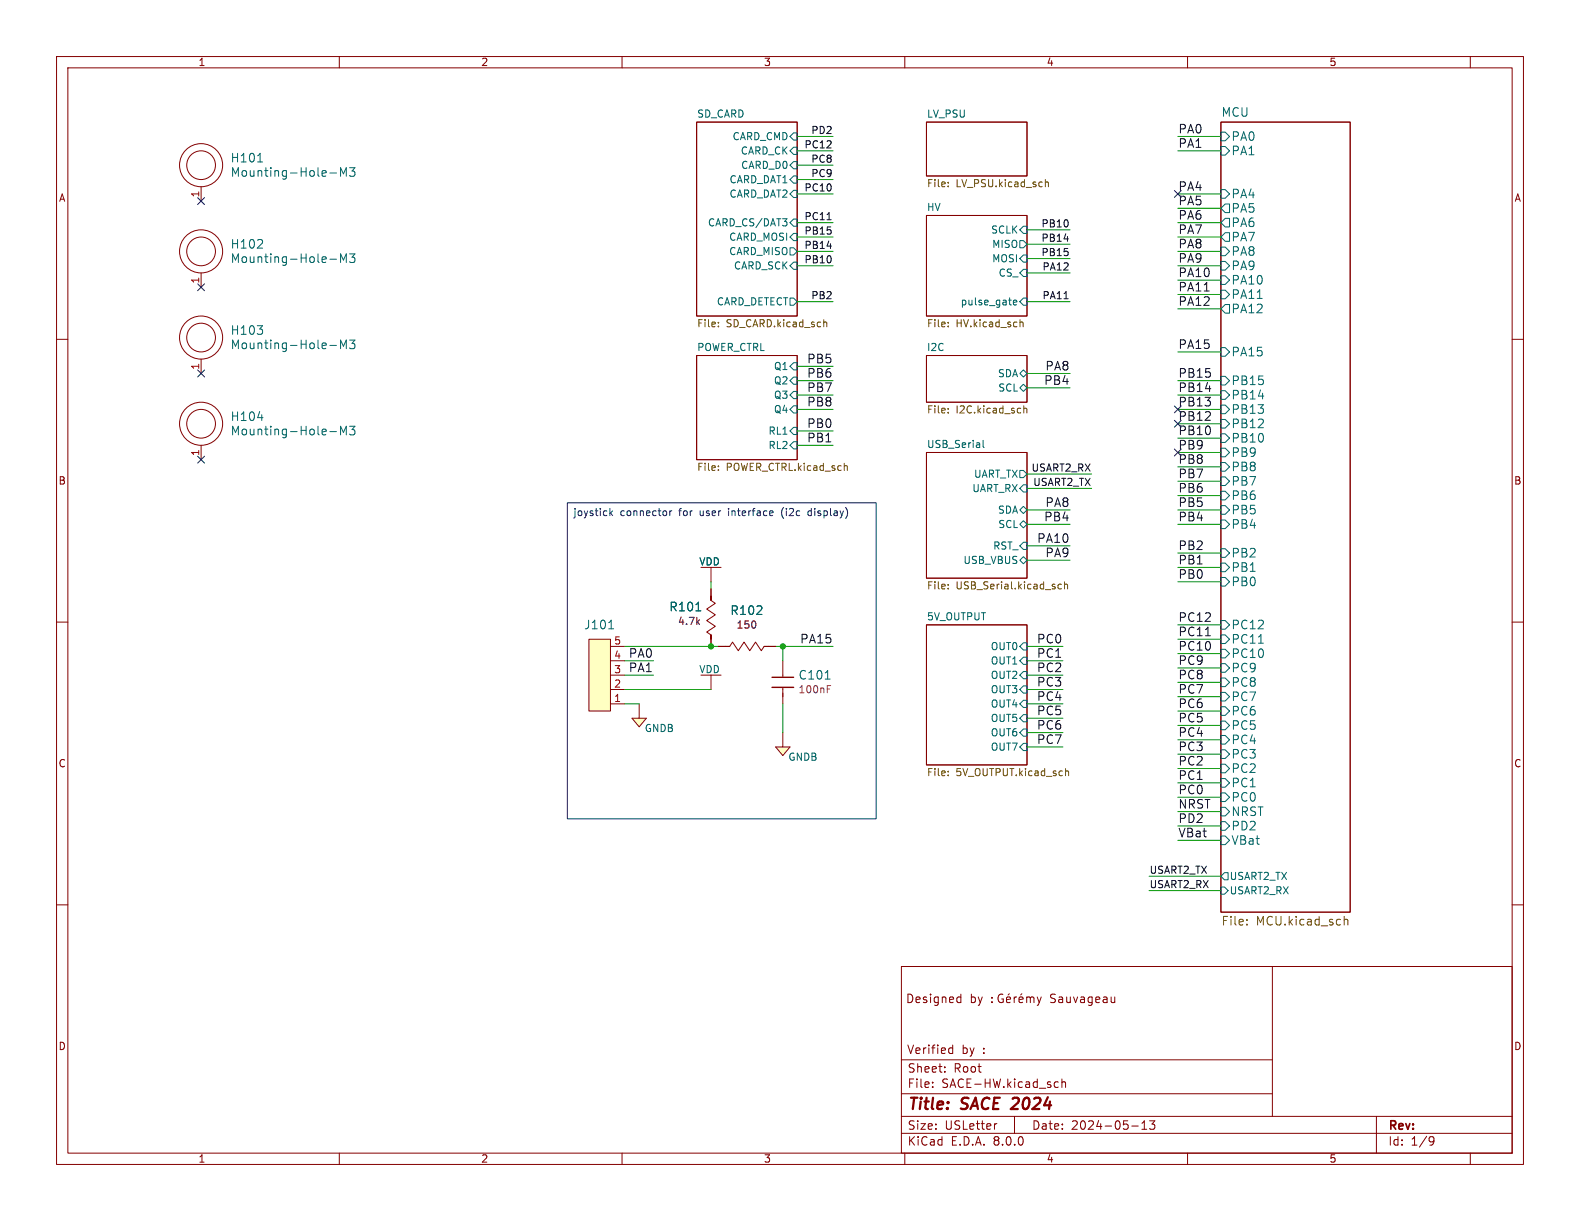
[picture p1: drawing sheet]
<svg xmlns="http://www.w3.org/2000/svg" width="279mm" height="216mm" viewBox="0 0 279 216" stroke-linecap="round" stroke-linejoin="round" font-family="sans-serif">
<g fill="none" stroke="#840000" stroke-width=".18">
<path d="M10 10h259.4v195.9h-259.4zM12 12h255.4v191.9h-255.4zM60 10v2M110 10v2M160 10v2M210 10v2M260 10v2M35.6 33v2.6M123.2 21.6h17.8v34.3h-17.8zM163.8 21.6h17.8v9.5h-17.8zM163.8 38.1h17.8v17.8h-17.8zM215.9 21.6h22.9v139.7h-22.9z"/>
<path d="M10 60h2M35.6 48.3v2.5M267.4 60h2M123.2 62.9h17.8v18.4h-17.8zM163.8 62.9h17.8v8.2h-17.8zM163.8 80h17.8v22.2h-17.8zM10 110h2M127 114.3h1.3M128.3 114.3h.7zM129 114.3l.5-.8 1.1 1.6 1-1.6 1 1.6 1-1.6 1 1.6 .5-.8M135.1 114.3h.8zM135.9 114.3h1.3"/>
<path d="M163.8 110.5h17.8v24.8h-17.8zM267.4 110h2M10 160h2M267.4 160h2M159.4 170.9h108v33h-108zM169.5 176.3l.4 .1M169.9 177.2l-.4 .1M169.9 175.8v1.5M175.4 177.1v.2M175.4 176.4v.1M177.3 175.9a.74 .74 0 0 0-.9 .5 .74 .74 0 0 0 .6 .9l.4-.2v-.5h-.3M178 176.8l.7-.2-.1-.2-.4-.1-.2 .2 .1 .7h.5"/>
<path d="M178.5 175.7l-.2 .2M179.3 176.3v1M179.8 176.3l-.3 .1-.2 .2M180.2 176.8l.7-.2-.1-.2-.4-.1-.2 .2 .1 .7h.5M180.7 175.7l-.2 .2M181.6 176.4l.4-.1 .2 .2M181.6 176.3v1M182.2 176.5l.2-.2 .4 .1v.9M182.2 176.5v.8M183.4 176.3l.4 1M183.8 177.3l-.2 .3-.2 .2M184.1 176.3l-.3 1"/>
<path d="M197.1 177.1l-.4 .2M197.1 176.3v1M225 170.9v26.5M159.4 197.4h108M159.4 193.4h65.6M159.4 187.4h65.6M164.9 192.1v.2M164.9 191.4v.1M167.1 189.4v.2M167.1 188.7v.1M167.9 186.2h.6M167.9 185.4h.6"/>
<path d="M168.5 184.8v1.5M176.3 198.7l-.3 .1M179.4 197.4v3M186.7 191.3l.4 .1M187.1 192.2l-.4 .1M187.8 191.4l.2-.1 .4 .1v.9M187.8 190.8v1.5M200.1 199.1h1.2M201.9 199.7h.9M201.9 198.6l.5-.4v1.5M203.3 198.2h.9l-.5 .6 .4 .1v.6l-.2 .2h-.4l-.2-.2M243.4 197.4v6.5"/>
<path d="M60 203.9v2M110 203.9v2M159.4 200.4h108M160 203.9v2M210 203.9v2M253 201l.5 .1a.99 .99 0 0 1-.4 1.4h-.2M253.6 201.6l-.3 .3h-.3M260 203.9v2"/>
<circle cx="35.6" cy="29.2" r="2.54"/>
<circle cx="35.6" cy="29.2" r="3.8"/>
<circle cx="35.6" cy="44.4" r="2.54"/>
<circle cx="35.6" cy="44.4" r="3.8"/>
</g>
<g fill="none" stroke="#006464" stroke-width=".18">
<path d="M45.6 28.6h.8M58.3 30.6h1.2M60.2 31.2v-1.5l.5 1 .5-1v1.5M61.8 29.7h1l-.5 .5 .4 .2v.6l-.2 .2h-.5l-.2-.2M138.4 38.7h.8l-.5 .5M139.1 39.3v.5M140.3 23.5h.7v1.3h-.7l-.6-.7zM140.3 28.6h.7v1.2h-.7l-.6-.6zM140.3 26h.7v1.3h-.7l-.6-.6zM140.3 33.7h.7v1.2h-.7l-.6-.6zM140.3 31.1h.7v1.3h-.7l-.6-.6zM140.3 38.7h.7v1.3h-.7l-.6-.6z"/>
<path d="M215.9 33.5h.8l.7 .8-.7 .8h-.8zM215.9 23.4h.8l.7 .7-.7 .8h-.8zM215.9 25.9h.8l.7 .8-.7 .7h-.8zM215.9 36.8l.8-.7h.7v1.5h-.7zM216.7 38.6h.7v1.5h-.7l-.8-.7zM45.5 43.9h.9M46.4 42.5v.5M58.3 45.8h1.2M60.2 46.4v-1.5l.5 1.1 .5-1.1v1.5M61.8 44.9h1l-.5 .6 .4 .1v.7l-.2 .1h-.5l-.2-.1M139.7 43.8h.6l.7 .7-.7 .6h-.6zM139.7 52.7h.6l.7 .6-.7 .7h-.6z"/>
<path d="M140.3 41.3h.7v1.2h-.7l-.6-.6zM140.3 46.4h.7v1.2h-.7l-.6-.6zM179.2 53.5l.6-.1-.1-.3h-.3l-.2 .2 .1 .6h.4M180.3 42.5h.7l.6 .7-.6 .6h-.7zM181 40h.6v1.3h-.6l-.7-.7zM181 45.1h.6v1.3h-.6l-.7-.7zM181 47.6h.6v1.3h-.6l-.7-.6zM181 52.7h.6v1.3h-.6l-.7-.7zM215.9 43.7h.8l.7 .8-.7 .7h-.8zM215.9 46.2h.8l.7 .8-.7 .8h-.8zM215.9 48.8h.8l.7 .7-.7 .8h-.8zM215.9 51.3h.8l.7 .8-.7 .7h-.8z"/>
<path d="M215.9 54.6l.8-.8h.7v1.6h-.7zM216.7 41.1h.7v1.6h-.7l-.8-.8zM222.3 52.8h.9M140.3 78.1h.7v1.3h-.7l-.6-.7zM140.3 75.6h.7v1.2h-.7l-.6-.6zM140.3 66.7h.7v1.2h-.7l-.6-.6zM140.3 64.1h.7v1.3h-.7l-.6-.6zM140.3 71.8h.7v1.2h-.7l-.6-.6zM140.3 69.2h.7v1.3h-.7l-.6-.6zM173.8 77.9v1.1l.2 .1M180.3 66l.7-.6 .6 .6-.6 .7zM180.3 68.6l.7-.7 .6 .7-.6 .6z"/>
<path d="M215.9 76.7h.8l.7 .8-.7 .7h-.8zM215.9 74.2h.8l.7 .7-.7 .8h-.8zM215.9 71.6h.8l.7 .8-.7 .8h-.8zM215.9 69.1h.8l.7 .8-.7 .7h-.8zM215.9 66.5h.8l.7 .8-.7 .8h-.8zM215.9 61.5h.8l.7 .7-.7 .8h-.8zM215.9 79.2h.8l.7 .8-.7 .8h-.8zM180.3 83.2h.7l.6 .6-.6 .7h-.7zM180.3 92.7l.7-.6 .6 .6-.6 .6zM180.3 90.2l.7-.7 .6 .7-.6 .6zM180.3 99.1l.7-.7 .6 .7-.6 .6zM181 85.7h.6v1.3h-.6l-.7-.6z"/>
<path d="M181 95.9h.6v1.3h-.6l-.7-.7zM215.9 99.6h.8l.7 .7-.7 .8h-.8zM215.9 97h.8l.7 .8-.7 .8h-.8zM215.9 91.9h.8l.7 .8-.7 .8h-.8zM215.9 89.4h.8l.7 .8-.7 .7h-.8zM215.9 86.9h.8l.7 .7-.7 .8h-.8zM215.9 84.3h.8l.7 .8-.7 .8h-.8zM215.9 81.8h.8l.7 .8-.7 .7h-.8zM181 116.2h.6v1.3h-.6l-.7-.7zM181 118.7h.6v1.3h-.6l-.7-.6zM181 113.7h.6v1.2h-.6l-.7-.6zM215.9 102.1h.8l.7 .8-.7 .7h-.8z"/>
<path d="M215.9 119.9h.8l.7 .8-.7 .7h-.8zM215.9 117.3h.8l.7 .8-.7 .8h-.8zM215.9 114.8h.8l.7 .8-.7 .7h-.8zM215.9 112.3h.8l.7 .7-.7 .8h-.8zM215.9 109.7h.8l.7 .8-.7 .8h-.8zM222.5 113.7h.9M181 123.8h.6v1.3h-.6l-.7-.6zM181 126.4h.6v1.2h-.6l-.7-.6zM181 128.9h.6v1.3h-.6l-.7-.7zM181 131.4h.6v1.3h-.6l-.7-.6zM181 121.3h.6v1.3h-.6l-.7-.7zM215.9 137.7h.8l.7 .7-.7 .8h-.8z"/>
<path d="M215.9 135.1h.8l.7 .8-.7 .8h-.8zM215.9 132.6h.8l.7 .8-.7 .7h-.8zM215.9 130h.8l.7 .8-.7 .8h-.8zM215.9 127.5h.8l.7 .8-.7 .7h-.8zM215.9 125h.8l.7 .7-.7 .8h-.8zM215.9 122.4h.8l.7 .8-.7 .8h-.8zM215.9 147.8h.8l.7 .8-.7 .8h-.8zM215.9 140.2h.8l.7 .8-.7 .7h-.8zM215.9 145.3h.8l.7 .8-.7 .7h-.8zM215.9 142.7h.8l.7 .8-.7 .8h-.8zM215.9 154.9l.6-.6h.7v1.3h-.7zM215.9 156.8h.6l.7 .7-.7 .6h-.6z"/>
</g>
<g fill="none" stroke="#725600" stroke-width=".18">
<path d="M167.7 32.2v.2M167.7 32.9v.1M184.9 31.8v1.2M184.9 32.3l.1-.1h.3l.1 .8M127 57.7v.1M127 57v.1M145.7 57.1l.1-.2 .4 .1v.8M167.7 57v.1M167.7 57.7v.1M180.4 57.1l.2-.2 .3 .1v.8M180.4 56.5v1.3M167.7 72.2v.2"/>
<path d="M167.7 72.9v.1M181 71.8v1.2M181 72.3l.2-.1h.3l.1 .8M127 82.4v.1M127 83.1v.1M149.5 82.3l.3 .2v.7M167.7 104v.1M167.7 103.4v.1M187.7 103.4l-.4-.1-.2 .2 .1 .6h.5M188.2 103.4l.2-.1 .3 .1 .1 .7M188.2 102.9v1.2M167.7 136.4v.1"/>
<path d="M167.7 137v.2M188.4 135.9v1.3M188.4 136.4l.2-.1 .3 .1 .1 .8M220.5 163.4v.2M220.5 162.6v.2M237.7 162v1.6M237.7 162.7l.2-.2 .4 .1 .1 1"/>
</g>
<path d="M137.2 132.1h2.5l-1.3 1.5z" fill="#ffffc2"/>
<path d="M125.7 119.4v2.5M138.4 129.5v2.6h-1.2l1.2 1.5 1.3-1.5h-1.3" fill="none" stroke="#840000" stroke-width=".18"/>
<path d="M111.8 127h2.5l-1.3 1.5z" fill="#ffffc2"/>
<g fill="none" stroke="#840000" stroke-width=".18">
<path d="M35.6 63.5v2.5M125.7 112.3v.7zM125.7 106.2l.8 .5-1.5 1 1.5 1-1.5 1 1.5 1-1.5 1.1 .7 .5M125.7 105.4v.8zM125.7 100.3v2.6M125.7 104.1v1.3M125.7 113v1.3M113 124.5v2.5h-1.2l1.2 1.5 1.3-1.5h-1.3"/>
<circle cx="35.6" cy="59.7" r="2.54"/>
<circle cx="35.6" cy="59.7" r="3.8"/>
</g>
<path d="M58.3 61.1h1.2M60.2 61.7v-1.6l.5 1.1 .5-1.1v1.6M61.8 60.1h1l-.5 .6 .4 .2v.6l-.2 .2h-.5l-.2-.2M123.1 108h.8" fill="none" stroke="#006464" stroke-width=".18"/>
<path d="M104.1 113h3.8v12.7h-3.8z" fill="#ffffc2"/>
<g fill="none" stroke="#840000" stroke-width=".18">
<path d="M35.6 78.7v2.6M104.1 113h3.8v12.7h-3.8zM107.9 119.4h2.6M107.9 116.8h2.6M107.9 114.3h2.6M125.7 104.1v1.3M125.7 113v1.3M127 114.3h1.3M135.9 114.3h1.3M138.4 116.8v2.8M107.9 124.5h2.6M107.9 121.9h2.6"/>
<path d="M138.4 121.7v2.8"/>
<circle cx="35.6" cy="74.9" r="2.54"/>
<circle cx="35.6" cy="74.9" r="3.8"/>
</g>
<path d="M45.6 73.8h.9M58.3 76.3h1.2M60.2 76.9v-1.5l.5 1.1 .5-1.1v1.5M61.8 75.4h1l-.5 .6 .4 .1v.7l-.2 .1h-.5l-.2-.1M107.6 111.2h.9M123.1 108h.8M145.9 120.1h.9" fill="none" stroke="#006464" stroke-width=".18"/>
<path d="M136.5 119.8h3.8M136.5 121.5h3.8" fill="none" stroke="#840000" stroke-width=".25"/>
<path d="M146.3 121.8h.4M146.3 121.2h.6" fill="none" stroke="#840084" stroke-width=".18"/>
<path d="M146.3 38.9h.7M188.2 52.8h.7M213 51.5h.8M213.2 112.4h.8" fill="none" stroke="#0f0f0f" stroke-width=".18"/>
<path d="M100.3 88.9h54.6v55.9h-54.6zM107.9 89.9v1.3M108 90.7l.3 .5M108.3 90.3l-.4 .5M118.4 90.3v.9M118.8 90.3l-.4 .3M136.5 90.3l.2 .3-.6 .2M136.6 91.1l-.1 .1M138.3 90.1l-.1 .5 .1 .7M143.4 90.3l-.4 .1-.1 .2v.5l.5 .1" fill="none" stroke="#0000c2" stroke-width=".18"/>
<g fill="none" stroke="#009600" stroke-width=".18">
<path d="M141 24.1h6.3M141 39.4h6.3M141 29.2h6.3M141 26.7h6.3M141 34.3h6.3M141 31.8h6.3M208.3 36.8h7.6M208.3 24.1h7.6M208.3 39.4h7.6M208.3 26.7h7.6M208.3 34.3h7.6M141 44.5h6.3"/>
<path d="M141 47h6.3M141 53.3h6.3M141 41.9h6.3M181.6 40.6h7.6M181.6 53.3h7.6M181.6 43.2h7.6M181.6 48.3h7.6M181.6 45.7h7.6M208.3 49.5h7.6M208.3 44.5h7.6M208.3 47h7.6M208.3 41.9h7.6"/>
<path d="M208.3 54.6h7.6M208.3 52.1h7.6M141 78.7h6.3M141 76.2h6.3M141 72.4h6.3M141 64.8h6.3M141 67.3h6.3M141 69.9h6.3M181.6 66h7.6M181.6 68.6h7.6M208.3 77.5h7.6M208.3 72.4h7.6"/>
<path d="M208.3 67.3h7.6M208.3 74.9h7.6M208.3 69.9h7.6M208.3 62.2h7.6M181.6 99.1h7.6M181.6 96.5h7.6M181.6 90.2h7.6M181.6 92.7h7.6M181.6 83.8h11.4M181.6 86.4h11.4M208.3 97.8h7.6M208.3 90.2h7.6"/>
<path d="M208.3 92.7h7.6M208.3 87.6h7.6M208.3 82.6h7.6M208.3 85.1h7.6M208.3 80h7.6M110.5 119.4h5.1M110.5 114.3h16.5M110.5 116.8h5.1M125.7 102.9v1.2M137.2 114.3h10.1M138.4 114.3v2.5M181.6 119.4h6.4"/>
<path d="M181.6 114.3h6.4M181.6 116.8h6.4M208.3 118.1h7.6M208.3 115.6h7.6M208.3 110.5h7.6M208.3 113h7.6M208.3 100.3h7.6M208.3 102.9h7.6M110.5 121.9h15.2M110.5 124.5h2.5M138.4 124.5v5M181.6 121.9h6.4"/>
<path d="M181.6 124.5h6.4M181.6 129.5h6.4M181.6 132.1h6.4M181.6 127h6.4M208.3 135.9h7.6M208.3 133.4h7.6M208.3 128.3h7.6M208.3 123.2h7.6M208.3 120.7h7.6M208.3 138.4h7.6M208.3 125.7h7.6M208.3 130.8h7.6"/>
<path d="M203.2 157.5h12.7M203.2 154.9h12.7M208.3 141h7.6M208.3 146.1h7.6M208.3 143.5h7.6M208.3 148.6h7.6"/>
</g>
<g fill="none" stroke="#000084" stroke-width=".18">
<path d="M35 35l1.2 1.2M36.2 35l-1.2 1.2M207.7 33.7l1.2 1.2M208.9 33.7l-1.2 1.2M35 50.2l1.2 1.2M36.2 50.2l-1.2 1.2M35 65.4l1.2 1.2M36.2 65.4l-1.2 1.2M207.7 79.4l1.2 1.2M207.7 74.3l1.2 1.2M207.7 71.8l1.2 1.2M208.9 79.4l-1.2 1.2"/>
<path d="M208.9 74.3l-1.2 1.2M208.9 71.8l-1.2 1.2M35 80.7l1.2 1.2M36.2 80.7l-1.2 1.2"/>
</g>
<g fill="#009600" stroke="#009600" stroke-width=".18">
<circle cx="125.7" cy="114.3" r=".46"/>
<circle cx="138.4" cy="114.3" r=".46"/>
</g>
<g font-size="2.8" fill="#840000">
<text x="160.4" y="196.8">Title:</text>
<text x="170.1" y="196.8">SACE 2024</text>
</g>
<g font-size="2.1" fill="#0f0f0f">
<text x="208.3" y="23.7">PA0</text>
<text x="208.3" y="26.3">PA1</text>
<text x="208.3" y="33.9">PA4</text>
<text x="208.3" y="41.5">PA7</text>
<text x="208.3" y="36.4">PA5</text>
<text x="208.3" y="39">PA6</text>
<text x="208.3" y="46.6">PA9</text>
<text x="208.3" y="44">PA8</text>
<text x="208.3" y="51.7">PA11</text>
<text x="208.3" y="49.1">PA10</text>
<text x="208.3" y="54.2">PA12</text>
<text x="142.7" y="64.4">PB5</text>
<text x="184.8" y="65.6">PA8</text>
<text x="208.3" y="61.8">PA15</text>
<text x="142.7" y="66.9">PB6</text>
<text x="142.7" y="69.4">PB7</text>
<text x="142.7" y="72">PB8</text>
<text x="184.6" y="68.2">PB4</text>
<text x="208.3" y="69.4">PB14</text>
<text x="208.3" y="66.9">PB15</text>
<text x="208.3" y="72">PB13</text>
<text x="142.7" y="75.8">PB0</text>
<text x="208.3" y="74.5">PB12</text>
<text x="208.3" y="77.1">PB10</text>
<text x="142.7" y="78.3">PB1</text>
<text x="208.3" y="79.6">PB9</text>
<text x="208.3" y="82.1">PB8</text>
<text x="184.8" y="89.8">PA8</text>
<text x="208.3" y="89.8">PB5</text>
<text x="208.3" y="87.2">PB6</text>
<text x="208.3" y="84.7">PB7</text>
<text x="184.6" y="92.3">PB4</text>
<text x="208.3" y="92.3">PB4</text>
<text x="183.3" y="96.1">PA10</text>
<text x="184.8" y="98.6">PA9</text>
<text x="208.3" y="99.9">PB1</text>
<text x="208.3" y="97.4">PB2</text>
<text x="208.3" y="102.5">PB0</text>
<text x="141.4" y="113.9">PA15</text>
<text x="183.3" y="113.9">PC0</text>
<text x="208.3" y="112.6">PC11</text>
<text x="208.3" y="110.1">PC12</text>
<text x="111.1" y="119">PA1</text>
<text x="111.1" y="116.4">PA0</text>
<text x="183.3" y="119">PC2</text>
<text x="183.3" y="116.4">PC1</text>
<text x="208.3" y="117.7">PC9</text>
<text x="208.3" y="115.2">PC10</text>
<text x="183.3" y="121.5">PC3</text>
<text x="183.3" y="124">PC4</text>
<text x="208.3" y="122.8">PC7</text>
<text x="208.3" y="120.2">PC8</text>
<text x="208.3" y="125.3">PC6</text>
<text x="183.3" y="129.1">PC6</text>
<text x="183.3" y="126.6">PC5</text>
<text x="183.3" y="131.7">PC7</text>
<text x="208.3" y="130.4">PC4</text>
<text x="208.3" y="127.9">PC5</text>
<text x="208.3" y="135.5">PC2</text>
<text x="208.3" y="132.9">PC3</text>
<text x="208.3" y="138">PC1</text>
<text x="208.3" y="140.6">PC0</text>
<text x="208.3" y="143.1">NRST</text>
<text x="208.3" y="145.6">PD2</text>
<text x="208.3" y="148.2">VBat</text>
</g>
<g font-size="2.1" fill="#006464">
<text x="215.9" y="20.8">MCU</text>
<text x="40.7" y="28.9">H101</text>
<text x="217.7" y="25.1">PA0</text>
<text x="217.7" y="27.7">PA1</text>
<text x="40.7" y="31.5">Mounting-Hole-M3</text>
<text x="217.7" y="35.3">PA4</text>
<text x="217.7" y="37.8">PA5</text>
<text x="217.7" y="40.4">PA6</text>
<text x="40.7" y="44.2">H102</text>
<text x="40.7" y="46.7">Mounting-Hole-M3</text>
<text x="217.7" y="45.4">PA8</text>
<text x="217.7" y="48">PA9</text>
<text x="217.7" y="42.9">PA7</text>
<text x="217.7" y="50.5">PA10</text>
<text x="217.7" y="53.1">PA11</text>
<text x="40.7" y="59.4">H103</text>
<text x="217.7" y="55.6">PA12</text>
<text x="40.7" y="62">Mounting-Hole-M3</text>
<text x="217.7" y="63.2">PA15</text>
<text x="217.7" y="70.8">PB14</text>
<text x="217.7" y="68.3">PB15</text>
<text x="40.7" y="74.7">H104</text>
<text x="40.7" y="77.2">Mounting-Hole-M3</text>
<text x="217.7" y="75.9">PB12</text>
<text x="217.7" y="73.4">PB13</text>
<text x="217.7" y="78.5">PB10</text>
<text x="217.7" y="83.5">PB8</text>
<text x="217.7" y="81">PB9</text>
<text x="217.7" y="88.6">PB6</text>
<text x="217.7" y="86.1">PB7</text>
<text x="217.7" y="93.7">PB4</text>
<text x="217.7" y="91.2">PB5</text>
<text x="217.7" y="101.3">PB1</text>
<text x="217.7" y="98.8">PB2</text>
<text x="217.7" y="103.9">PB0</text>
<text x="103.2" y="111.5">J101</text>
<text x="118.3" y="108.3">R101</text>
<text x="129.1" y="108.9">R102</text>
<text x="217.7" y="111.5">PC12</text>
<text x="217.7" y="119.1">PC9</text>
<text x="217.7" y="116.6">PC10</text>
<text x="217.7" y="114">PC11</text>
<text x="141.1" y="120.4">C101</text>
<text x="217.7" y="124.2">PC7</text>
<text x="217.7" y="121.6">PC8</text>
<text x="217.7" y="131.8">PC4</text>
<text x="217.7" y="129.3">PC5</text>
<text x="217.7" y="126.7">PC6</text>
<text x="217.7" y="136.9">PC2</text>
<text x="217.7" y="134.3">PC3</text>
<text x="217.7" y="142">PC0</text>
<text x="217.7" y="139.4">PC1</text>
<text x="217.7" y="149.6">VBat</text>
<text x="217.7" y="147">PD2</text>
<text x="217.7" y="144.5">NRST</text>
</g>
<g font-size="2.1" fill="#725600">
<text x="215.9" y="164">File:</text>
<text x="222.1" y="164">MCU.kicad_sch</text>
</g>
<g font-size="2.1" fill="#840000">
<text x="160.1" y="177.6">Designed</text>
<text x="171.5" y="177.6">by</text>
<text x="185.5" y="177.6">Sauvageau</text>
<text x="160.3" y="186.6">Verified</text>
<text x="160.4" y="189.9">Sheet:</text>
<text x="168.6" y="189.9">Root</text>
<text x="170" y="186.6">by</text>
<text x="173.8" y="186.6">:</text>
<text x="160.4" y="192.6">File:</text>
<text x="166.5" y="192.6">SACE-HW.kicad_sch</text>
<text x="160.4" y="202.8">KiCad</text>
<text x="160.4" y="200">Size:</text>
<text x="167.1" y="200">USLetter</text>
<text x="168.1" y="202.8">E.D.A.</text>
<text x="175.7" y="202.8">8.0.0</text>
<text x="182.4" y="200">Date:</text>
<text x="189.4" y="200">2024-05-13</text>
<text x="245.4" y="200.2">Rev:</text>
<text x="245.4" y="202.8">Id:</text>
<text x="249.5" y="202.8">1/9</text>
</g>
<g font-size="1.8" fill="#840000">
<text x="35" y="11.9">1</text>
<text x="85" y="11.9">2</text>
<text x="135" y="11.9">3</text>
<text x="185" y="11.9">4</text>
<text x="235" y="11.9">5</text>
<text x="10.3" y="35.9">A</text>
<text x="267.7" y="35.9">A</text>
<text x="10.3" y="85.9">B</text>
<text x="267.7" y="85.9">B</text>
<text x="10.3" y="135.9">C</text>
<text x="267.7" y="135.9">C</text>
<text x="10.3" y="185.9">D</text>
<text x="267.7" y="185.9">D</text>
<text x="35" y="205.8">1</text>
<text x="85" y="205.8">2</text>
<text x="135" y="205.8">3</text>
<text x="185" y="205.8">4</text>
<text x="235" y="205.8">5</text>
</g>
<g font-size="1.8" fill="#006464">
<text x="123.2" y="20.9">SD_CARD</text>
<text x="163.8" y="20.9">LV_PSU</text>
<text x="129.4" y="25">CARD_CMD</text>
<text x="130.9" y="27.5">CARD_CK</text>
<text x="128.9" y="35.2">CARD_DAT2</text>
<text x="128.9" y="32.6">CARD_DAT1</text>
<text x="131" y="30.1">CARD_D0</text>
<text x="125.1" y="40.2">CARD_CS/DAT3</text>
<text x="163.8" y="37.4">HV</text>
<text x="175.2" y="41.5">SCLK</text>
<text x="128.8" y="42.8">CARD_MOSI</text>
<text x="128.8" y="45.3">CARD_MISO</text>
<text x="129.7" y="47.9">CARD_SCK</text>
<text x="175.4" y="44">MISO</text>
<text x="175.4" y="46.6">MOSI</text>
<text x="176.5" y="49.1">CS_</text>
<text x="126.7" y="54.2">CARD_DETECT</text>
<text x="169.8" y="54.2">pulse_gate</text>
<text x="123.2" y="62.2">POWER_CTRL</text>
<text x="136.8" y="65.6">Q1</text>
<text x="163.8" y="62.2">I2C</text>
<text x="136.8" y="68.2">Q2</text>
<text x="136.8" y="70.7">Q3</text>
<text x="176.4" y="66.9">SDA</text>
<text x="176.4" y="69.4">SCL</text>
<text x="135.8" y="77.1">RL1</text>
<text x="136.8" y="73.3">Q4</text>
<text x="135.8" y="79.6">RL2</text>
<text x="163.8" y="79.3">USB_Serial</text>
<text x="171.8" y="87.2">UART_RX</text>
<text x="172.1" y="84.7">UART_TX</text>
<text x="176.4" y="91">SDA</text>
<text x="176.4" y="93.6">SCL</text>
<text x="123.6" y="100.2">VDD</text>
<text x="170.3" y="99.9">USB_VBUS</text>
<text x="175.5" y="97.4">RST_</text>
<text x="163.8" y="109.8">5V_OUTPUT</text>
<text x="123.6" y="119.2">VDD</text>
<text x="175.1" y="117.7">OUT1</text>
<text x="175.1" y="115.2">OUT0</text>
<text x="175.1" y="125.3">OUT4</text>
<text x="175.1" y="122.8">OUT3</text>
<text x="175.1" y="120.2">OUT2</text>
<text x="113.9" y="129.6">GNDB</text>
<text x="175.1" y="127.9">OUT5</text>
<text x="175.1" y="130.4">OUT6</text>
<text x="139.3" y="134.7">GNDB</text>
<text x="175.1" y="132.9">OUT7</text>
<text x="217.4" y="155.8">USART2_TX</text>
<text x="217.4" y="158.3">USART2_RX</text>
</g>
<g font-size="1.8" fill="#0f0f0f">
<text x="143.4" y="23.8">PD2</text>
<text x="142.2" y="26.3">PC12</text>
<text x="143.4" y="28.9">PC8</text>
<text x="142.2" y="33.9">PC10</text>
<text x="143.4" y="31.4">PC9</text>
<text x="142.2" y="39">PC11</text>
<text x="142.2" y="41.6">PB15</text>
<text x="184.1" y="40.3">PB10</text>
<text x="142.2" y="44.1">PB14</text>
<text x="142.2" y="46.6">PB10</text>
<text x="184.1" y="45.4">PB15</text>
<text x="184.1" y="42.8">PB14</text>
<text x="184.2" y="47.9">PA12</text>
<text x="143.4" y="53">PB2</text>
<text x="184.2" y="53">PA11</text>
<text x="182.3" y="83.5">USART2_RX</text>
<text x="182.6" y="86">USART2_TX</text>
<text x="203.2" y="154.6">USART2_TX</text>
<text x="203.2" y="157.1">USART2_RX</text>
</g>
<g font-size="1.8" fill="#a90000">
<text x="35.3" y="35" transform="rotate(-90 35.3 35)">1</text>
<text x="35.3" y="50.2" transform="rotate(-90 35.3 50.2)">1</text>
<text x="35.3" y="65.5" transform="rotate(-90 35.3 65.5)">1</text>
<text x="35.3" y="80.7" transform="rotate(-90 35.3 80.7)">1</text>
<text x="108.5" y="119.1">3</text>
<text x="108.5" y="116.6">4</text>
<text x="108.5" y="114">5</text>
<text x="108.5" y="124.2">1</text>
<text x="108.5" y="121.7">2</text>
</g>
<g font-size="1.8" fill="#725600">
<text x="163.8" y="33.4">File:</text>
<text x="169.1" y="33.4">LV_PSU.kicad_sch</text>
<text x="123.2" y="58.2">File:</text>
<text x="128.4" y="58.2">SD_CARD.kicad_sch</text>
<text x="163.8" y="58.2">File:</text>
<text x="169.1" y="58.2">HV.kicad_sch</text>
<text x="163.8" y="73.4">File:</text>
<text x="169.1" y="73.4">I2C.kicad_sch</text>
<text x="123.2" y="83.6">File:</text>
<text x="128.4" y="83.6">POWER_CTRL.kicad_sch</text>
<text x="163.8" y="104.5">File:</text>
<text x="169.1" y="104.5">USB_Serial.kicad_sch</text>
<text x="163.8" y="137.6">File:</text>
<text x="169.1" y="137.6">5V_OUTPUT.kicad_sch</text>
</g>
<g font-size="1.8" fill="#0000c2">
<text x="101.3" y="91.6">joystick</text>
<text x="109.7" y="91.6">connector</text>
<text x="120.2" y="91.6">for</text>
<text x="124" y="91.6">user</text>
<text x="129.2" y="91.6">interface</text>
<text x="138.8" y="91.6">(i2c</text>
<text x="143.7" y="91.6">display)</text>
</g>
<g font-size="1.8" fill="#840084">
<text x="119.8" y="110.7">4.7k</text>
<text x="130.2" y="111.4">150</text>
<text x="141.1" y="122.8">100nF</text>
</g>
</svg>
